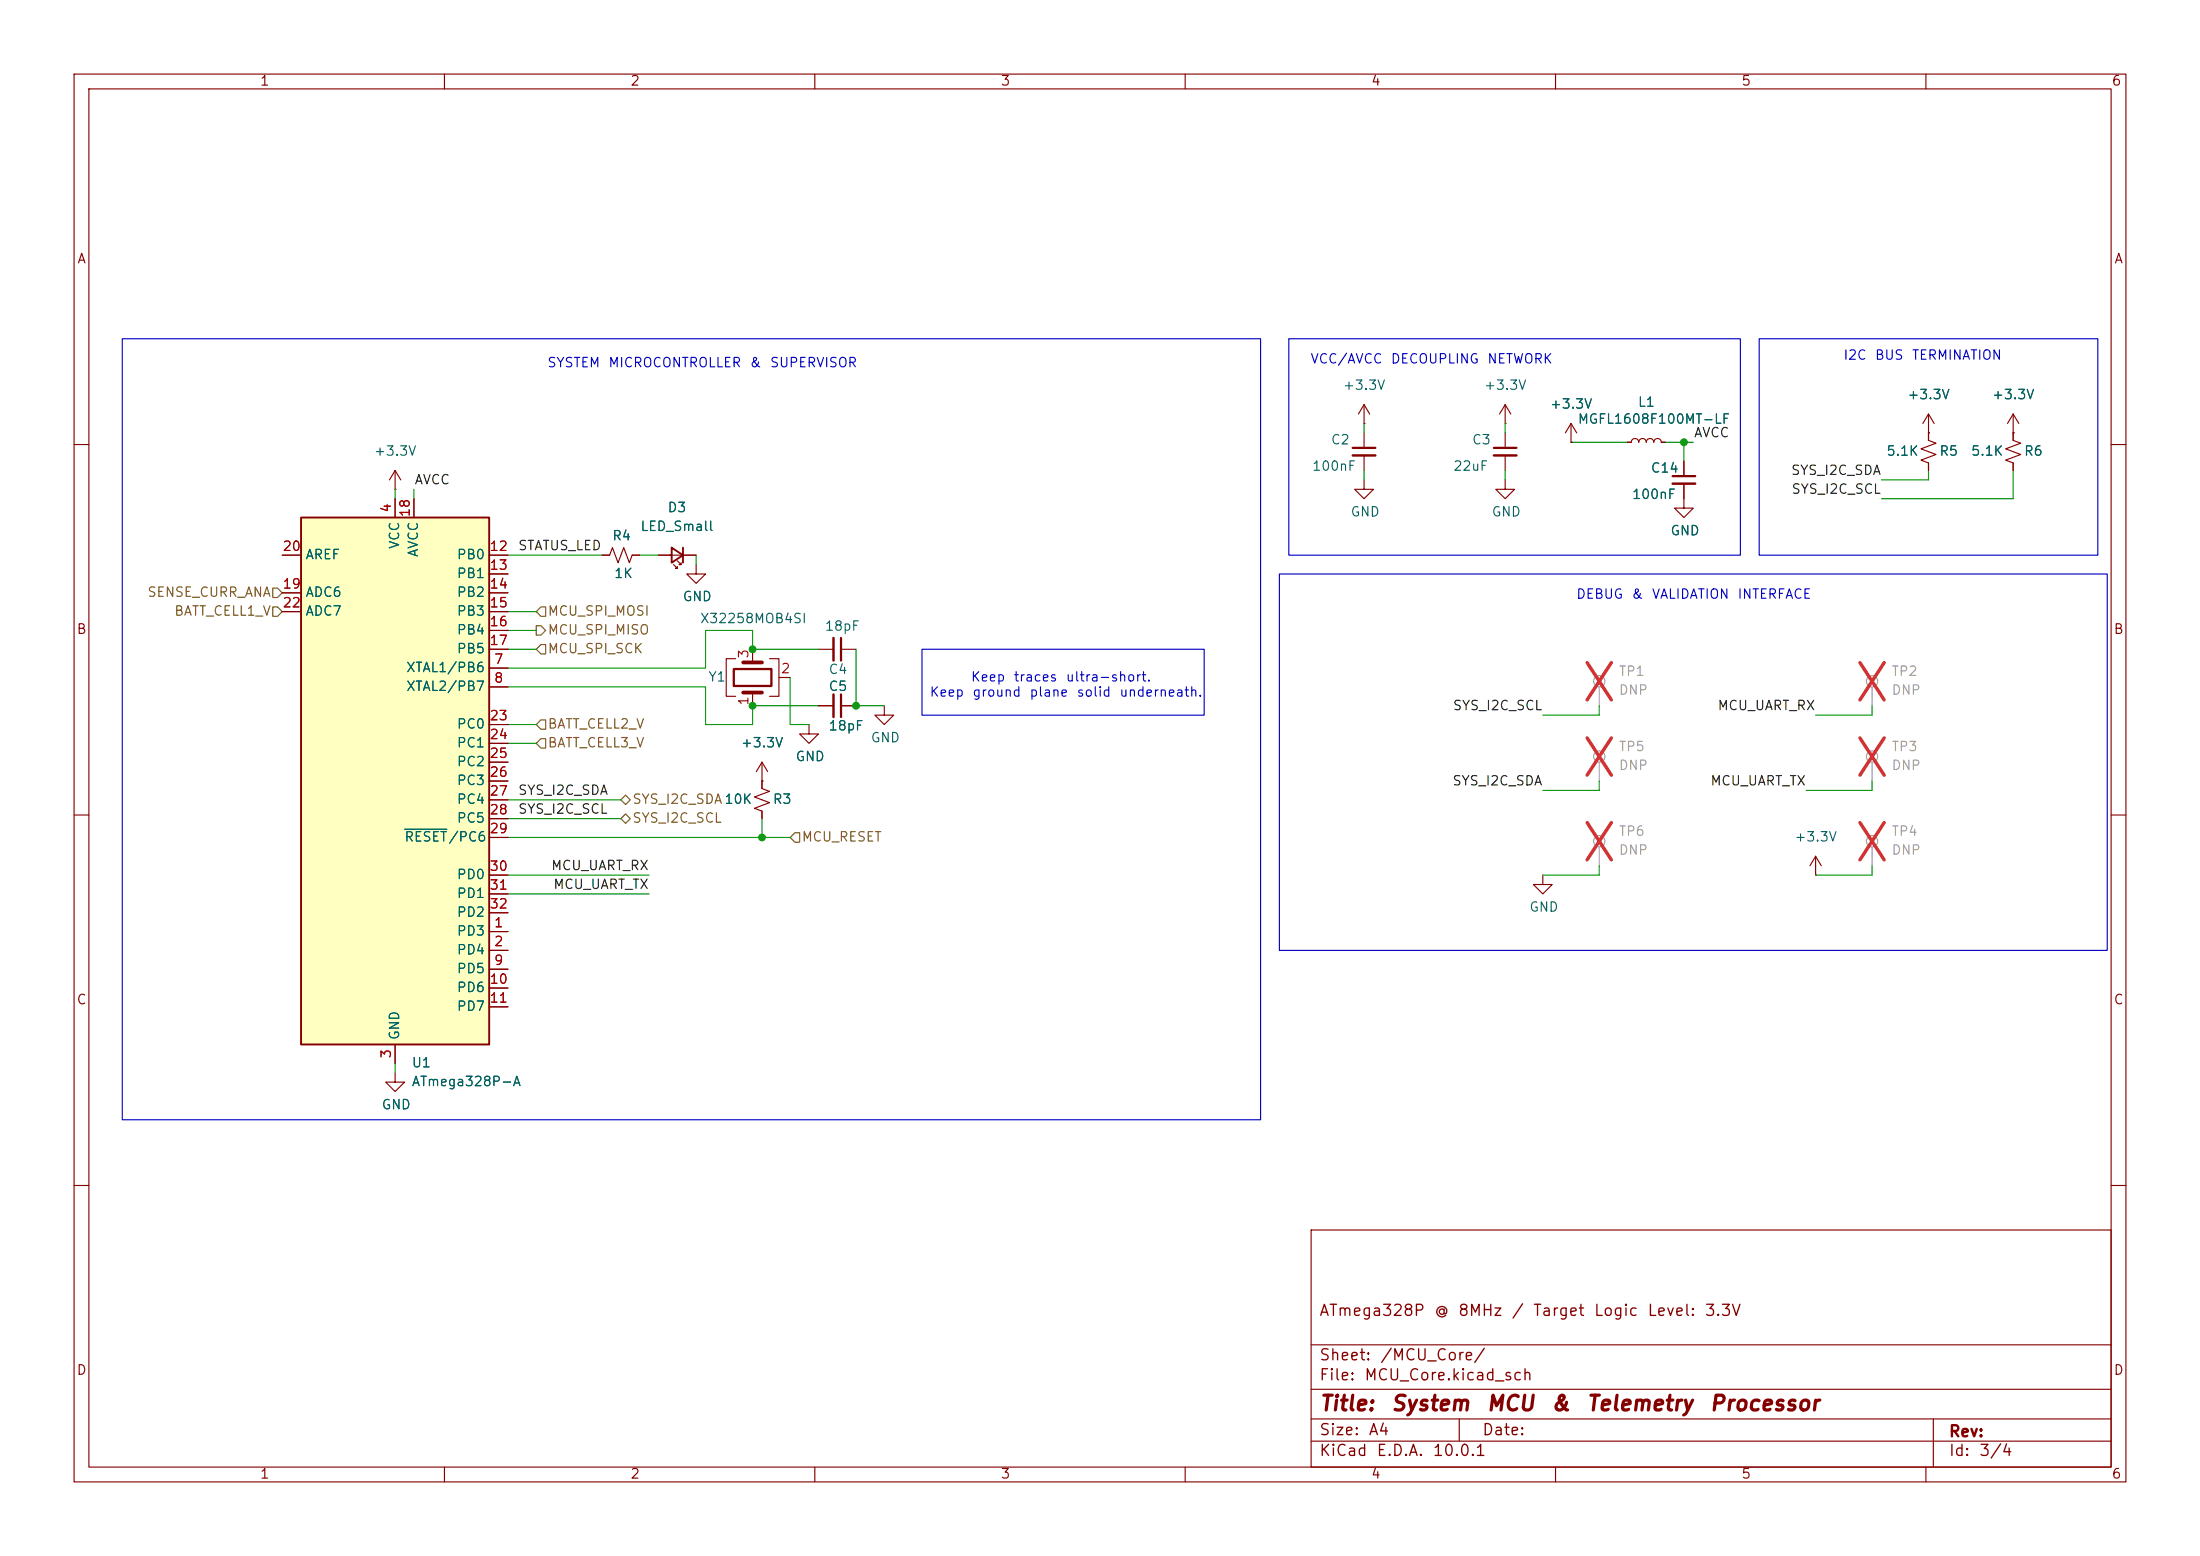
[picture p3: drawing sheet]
<svg xmlns="http://www.w3.org/2000/svg" width="297mm" height="210mm" viewBox="0 0 297 210" stroke-linecap="round" stroke-linejoin="round" font-family="sans-serif">
<g fill="none" stroke="#840000" stroke-width=".15">
<path d="M10 10h277v190h-277zM12 12h273v186h-273zM60 10v2M110 10v2M160 10v2M210 10v2M260 10v2M184.1 58.4v2.1M212.1 59.7h.1M212.1 57.2l-.8 1.2M212.1 57.2l.8 1.2M212.1 57.2v2.5"/>
<path d="M219.7 59.7h.5a.51 .51 0 0 1 .5-.5 .51 .51 0 0 1 .5 .5 .51 .51 0 0 1 .5-.5 .51 .51 0 0 1 .5 .5 .51 .51 0 0 1 .6-.5 .51 .51 0 0 1 .5 .5 .51 .51 0 0 1 .5-.5 .51 .51 0 0 1 .5 .5h.5M260.3 58.4h.1M260.3 55.9v3.5l1.1 .4-2.1 .8 2.1 .7-2.1 .8 1 .4v1M260.3 55.9l-.7 1.3M260.3 55.9l.8 1.3M271.8 58.4h.1M271.8 55.9l-.8 1.3M271.8 55.9l.7 1.3M271.8 55.9v2.5M10 60h2M81.3 74.9h1l.4-1 .7 2 .8-2 .8 2 .3-1h1.1M88.9 74.9h5.1"/>
<path d="M90.9 76.2l.5 .5h-.2h.2v-.2M91.4 75.7l.5 .5h-.2h.2v-.3M94 76.2v1.3h1.2l-1.2 1.2-1.3-1.2h1.3M184.1 64.8v1.2h1.3l-1.3 1.3-1.2-1.3h1.2M184.1 61.5v2M203.2 64.8v1.2h1.3l-1.3 1.3-1.3-1.3h1.3M227.3 65.3v3.3h1.3l-1.3 1.3-1.2-1.3h1.2M227.3 62.2v2.1M285 60h2M99.3 88.9h-1.3v5.1h1.3M101.6 87.6v1.8M101.6 93.5v1.8"/>
<path d="M103.9 88.9h1.3v5.1h-1.3M105.2 91.4h1.5M109.2 97.8v1.3h1.3l-1.3 1.2-1.3-1.2h1.3M110.5 95.3h2M110.5 87.6h2M113.5 95.3h2.1M113.5 87.6h2.1M119.4 95.3v1.2h1.2l-1.2 1.3-1.3-1.3h1.3M10 110h2M102.9 105.4h.1M102.9 102.9v3.5l1 .4-2 .8 2 .7-2 .8 1 .4v1M102.9 102.9l-.8 1.2"/>
<path d="M102.9 102.9l.7 1.2M208.3 118.1v1.3h1.2l-1.2 1.3-1.3-1.3h1.3M245.1 118.1h.1M245.1 115.6l-.8 1.2M245.1 115.6l.8 1.2M245.1 115.6v2.5M285 110h2M53.3 144.8v1.3h1.3l-1.3 1.2-1.2-1.2h1.2M10 160h2M177 166h108v32h-108zM285 160h2M60 198v2"/>
<path d="M110 198v2M160 198v2M177 194.5h108M177 191.5h108M177 187.5h108M177 181.5h108M197 191.5v3M210 198v2M260 198v2M261 191.5v6.5"/>
</g>
<path d="M182.6 60.5h3.1M225.8 64.3h3.1M99.1 90.3h5v2.3h-5zM113.5 86.1v3.1M113.5 93.7v3.1" fill="none" stroke="#840000" stroke-width=".3"/>
<path d="M182.6 61.5h3.1M225.8 65.3h3.1M112.5 86.1v3.1M112.5 93.7v3.1" fill="none" stroke="#840000" stroke-width=".33"/>
<path d="M100.3 93.5h2.6M100.3 89.4h2.6" fill="none" stroke="#840000" stroke-width=".51"/>
<path d="M90.7 73.9l1.5 1-1.5 1zM92.2 73.9v2" fill="none" stroke="#840000" stroke-width=".25"/>
<path d="M40.6 69.9h25.4v71.1h-25.4z" fill="#ffffc2"/>
<path d="M40.6 69.9h25.4v71.1h-25.4z" fill="none" stroke="#840000" stroke-width=".25"/>
<g fill="none" stroke="#840000" stroke-width=".15">
<path d="M184.1 57.2h.1M184.1 54.6l-.7 1.3M184.1 54.6l.8 1.3M184.1 54.6v2.6M203.2 57.2h.1M203.2 54.6v2.6M203.2 58.4v2.1M203.2 54.6l-.8 1.3M203.2 54.6l.8 1.3M212.1 59.7h.1M219.7 59.7h.5M224.3 59.7h.5"/>
<path d="M260.3 58.4h.1M260.3 58.4v1M271.8 58.4v1l1 .4-2 .8 2 .7-2 .8 1 .4v1M271.8 58.4h.1M38.1 74.9h2.5M53.3 66h.1M53.3 63.5v2.5M53.3 67.3v2.6M53.3 63.5l-.7 1.3M53.3 63.5l.8 1.3M55.9 67.3v2.6M66 74.9h2.6"/>
<path d="M66 77.5h2.6M81.3 74.9h1M85.3 74.9h1.1M88.9 74.9h1.8M92.2 74.9h1.8M203.2 61.5v2M227.3 62.2v2.1M227.3 65.3v2M260.3 62.5v1M38.1 80h2.5M38.1 82.6h2.5M66 90.2h2.6"/>
<path d="M66 92.7h2.6M66 80h2.6M66 82.6h2.6M66 85.1h2.6M66 87.6h2.6M66 97.8h2.6M110.5 95.3h2M113.5 95.3h2.1M66 100.3h2.6M66 102.9h2.6M66 105.4h2.6M66 108h2.6"/>
<path d="M66 110.5h2.6M66 113h2.6M66 118.1h2.6M102.9 105.4h.1M102.9 105.4v1M102.9 109.5v1M66 125.7h2.6M66 128.3h2.6M66 130.8h2.6M66 133.4h2.6M66 135.9h2.6M66 120.7h2.6"/>
<path d="M66 123.2h2.6M53.3 141v2.5"/>
</g>
<path d="M54.6 111.9h5.7" fill="none" stroke="#006464" stroke-width=".15"/>
<g fill="none" stroke="#a1a1a1" stroke-width=".15">
<path d="M215.9 92.7v2.6M252.7 92.7v2.6M215.9 102.9v2.5M215.9 114.3v2.5M252.7 102.9v2.5M252.7 114.3v2.5"/>
<circle cx="215.9" cy="91.9" r=".76"/>
<circle cx="252.7" cy="91.9" r=".76"/>
<circle cx="215.9" cy="102.1" r=".76"/>
<circle cx="215.9" cy="113.5" r=".76"/>
<circle cx="252.7" cy="113.5" r=".76"/>
<circle cx="252.7" cy="102.1" r=".76"/>
</g>
<path d="M214.3 99.6l3.2 5M214.3 89.4l3.2 5.1M217.5 99.6l-3.2 5M217.5 89.4l-3.2 5.1M251.1 99.6l3.3 5M251.1 89.4l3.3 5.1M254.4 99.6l-3.3 5M254.4 89.4l-3.3 5.1M214.3 111l3.2 5.1M217.5 111l-3.2 5.1M251.1 111l3.3 5.1M254.4 111l-3.3 5.1" fill="none" stroke="#e12e31" stroke-width=".46"/>
<path d="M201.7 60.5h3" fill="none" stroke="#840000" stroke-width=".3"/>
<path d="M201.7 61.5h3" fill="none" stroke="#840000" stroke-width=".33"/>
<path d="M36.8 79.4h.7l.6 .6-.6 .6h-.7zM36.8 81.9h.7l.6 .7-.6 .6h-.7zM72.4 84.5h.6l.7 .6-.7 .6h-.6zM73 97.2h.7v1.2h-.7l-.6-.6zM73 87h.7v1.3h-.7l-.6-.7zM73 81.9h.7v1.3h-.7l-.6-.6zM73 99.7h.7v1.3h-.7l-.6-.7zM83.8 108l.7-.7 .6 .7-.6 .6zM84.5 109.9l.6 .6-.6 .6-.7-.6zM107.3 112.4h.6v1.3h-.6l-.6-.7z" fill="none" stroke="#725600" stroke-width=".15"/>
<g fill="none" stroke="#009600" stroke-width=".15">
<path d="M184.1 57.2v1.2M203.2 57.2v1.2M212.1 59.7h7.6M224.8 59.7h3.8M227.3 59.7v2.5M53.3 66v1.3M55.9 66v1.3M68.6 74.9h12.7M86.4 74.9h2.5M94 74.9v1.3M184.1 63.5v1.3M203.2 63.5v1.3"/>
<path d="M260.3 63.5v1.3h-6.3M271.8 63.5v3.8h-17.8M68.6 92.7h26.6v5.1h6.4v-2.5h8.9M68.6 85.1h3.8M68.6 87.6h3.8M68.6 97.8h3.8M68.6 82.6h3.8M106.7 91.4v6.4h2.5M110.5 87.6h-8.9v-2.5h-6.4v5.1h-26.6M115.6 87.6v7.7h3.8M215.9 95.3v1.2h-7.6M252.7 95.3v1.2h-7.6"/>
<path d="M68.6 113h38.1M68.6 118.1h19M68.6 110.5h15.2M68.6 100.3h3.8M68.6 108h15.2M102.9 110.5v2.5M215.9 105.4v1.3h-7.6M215.9 116.8v1.3h-7.6M252.7 105.4v1.3h-8.9M252.7 116.8v1.3h-7.6M68.6 120.7h19M53.3 143.5v1.3"/>
</g>
<path d="M16.5 45.7h153.7v105.4h-153.7zM174 45.7h60.9v29.2h-60.9zM237.5 45.7h45.7v29.2h-45.7zM172.7 77.5h111.8v50.8h-111.8zM124.5 87.6h38.1v8.9h-38.1z" fill="none" stroke="#0000c2" stroke-width=".15"/>
<g fill="#009600" stroke="#009600" stroke-width=".14">
<circle cx="115.6" cy="95.3" r=".46"/>
<circle cx="102.9" cy="113" r=".46"/>
<circle cx="101.6" cy="87.6" r=".46"/>
<circle cx="101.6" cy="95.3" r=".46"/>
<circle cx="227.3" cy="59.7" r=".46"/>
</g>
<g font-size="2" fill="#840000">
<text x="178" y="190.9">Title:</text>
<text x="187.7" y="190.9">System</text>
<text x="200.6" y="190.9">MCU</text>
<text x="209.3" y="190.9">&amp;</text>
<text x="214.1" y="190.9">Telemetry</text>
<text x="230.7" y="190.9">Processor</text>
</g>
<g font-size="1.5" fill="#840000">
<text x="178" y="178">ATmega328P</text>
<text x="193.5" y="178">@</text>
<text x="196.7" y="178">8MHz</text>
<text x="204" y="178">/</text>
<text x="206.8" y="178">Target</text>
<text x="215.1" y="178">Logic</text>
<text x="222.3" y="178">Level:</text>
<text x="230" y="178">3.3V</text>
<text x="178" y="184">Sheet:</text>
<text x="186.2" y="184">/MCU_Core/</text>
<text x="178" y="186.7">File:</text>
<text x="184.1" y="186.7">MCU_Core.kicad_sch</text>
<text x="178" y="196.9">KiCad</text>
<text x="178" y="194.1">Size:</text>
<text x="184.7" y="194.1">A4</text>
<text x="185.7" y="196.9">E.D.A.</text>
<text x="193.3" y="196.9">10.0.1</text>
<text x="200" y="194.1">Date:</text>
<text x="263" y="194.3">Rev:</text>
<text x="263" y="196.9">Id:</text>
<text x="267.1" y="196.9">3/4</text>
</g>
<g font-size="1.3" fill="#840000">
<text x="35" y="11.9">1</text>
<text x="85" y="11.9">2</text>
<text x="135" y="11.9">3</text>
<text x="185" y="11.9">4</text>
<text x="235" y="11.9">5</text>
<text x="285" y="11.9">6</text>
<text x="10.3" y="35.9">A</text>
<text x="285.3" y="35.9">A</text>
<text x="10.3" y="85.9">B</text>
<text x="285.3" y="85.9">B</text>
<text x="10.3" y="135.9">C</text>
<text x="285.3" y="135.9">C</text>
<text x="10.3" y="185.9">D</text>
<text x="285.3" y="185.9">D</text>
<text x="35" y="199.9">1</text>
<text x="85" y="199.9">2</text>
<text x="135" y="199.9">3</text>
<text x="185" y="199.9">4</text>
<text x="235" y="199.9">5</text>
<text x="285" y="199.9">6</text>
</g>
<g font-size="1.3" fill="#0000c2">
<text x="73.8" y="49.9">SYSTEM</text>
<text x="82" y="49.9">MICROCONTROLLER</text>
<text x="101.1" y="49.9">&amp;</text>
<text x="103.9" y="49.9">SUPERVISOR</text>
<text x="176.8" y="49.4">VCC/AVCC</text>
<text x="187.7" y="49.4">DECOUPLING</text>
<text x="200.7" y="49.4">NETWORK</text>
<text x="248.8" y="48.9">I2C</text>
<text x="253" y="48.9">BUS</text>
<text x="258" y="48.9">TERMINATION</text>
<text x="212.7" y="81.1">DEBUG</text>
<text x="220.2" y="81.1">&amp;</text>
<text x="222.9" y="81.1">VALIDATION</text>
<text x="234.5" y="81.1">INTERFACE</text>
<text x="125.4" y="94.3">Keep</text>
<text x="131" y="92.3">Keep</text>
<text x="131.2" y="94.3">ground</text>
<text x="136.7" y="92.3">traces</text>
<text x="138.9" y="94.3">plane</text>
<text x="143.8" y="92.3">ultra-short.</text>
<text x="145.3" y="94.3">solid</text>
<text x="151" y="94.3">underneath.</text>
</g>
<g font-size="1.3" fill="#006464">
<text x="181.2" y="52.9">+3.3V</text>
<text x="200.3" y="52.9">+3.3V</text>
<text x="209.1" y="55.5">+3.3V</text>
<text x="212.9" y="57.5">MGFL1608F100MT-LF</text>
<text x="221" y="55.2">L1</text>
<text x="257.4" y="54.2">+3.3V</text>
<text x="268.8" y="54.2">+3.3V</text>
<text x="50.4" y="61.8">+3.3V</text>
<text x="177" y="63.9">100nF</text>
<text x="179.6" y="60.3">C2</text>
<text x="196.1" y="63.9">22uF</text>
<text x="198.6" y="60.3">C3</text>
<text x="222.8" y="64.1">C14</text>
<text x="254.6" y="61.8">5.1K</text>
<text x="261.7" y="61.8">R5</text>
<text x="266" y="61.8">5.1K</text>
<text x="273.2" y="61.8">R6</text>
<text x="86.4" y="72">LED_Small</text>
<text x="90" y="69.4">D3</text>
<text x="182.2" y="70">GND</text>
<text x="201.3" y="70">GND</text>
<text x="220.2" y="67.7">100nF</text>
<text x="41.1" y="75.8">AREF</text>
<text x="54.2" y="74.2" transform="rotate(-90 54.2 74.2)">VCC</text>
<text x="56.7" y="75.3" transform="rotate(-90 56.7 75.3)">AVCC</text>
<text x="61.6" y="75.8">PB0</text>
<text x="82.6" y="73.3">R4</text>
<text x="225.4" y="72.6">GND</text>
<text x="41.1" y="80.9">ADC6</text>
<text x="41.1" y="83.4">ADC7</text>
<text x="61.6" y="78.3">PB1</text>
<text x="61.6" y="80.9">PB2</text>
<text x="61.6" y="83.4">PB3</text>
<text x="82.8" y="78.3">1K</text>
<text x="92.1" y="81.5">GND</text>
<text x="61.6" y="86">PB4</text>
<text x="61.6" y="88.5">PB5</text>
<text x="94.4" y="84.4">X32258MOB4SI</text>
<text x="111.3" y="85.4">18pF</text>
<text x="54.7" y="91">XTAL1/PB6</text>
<text x="54.7" y="93.6">XTAL2/PB7</text>
<text x="95.5" y="92.3">Y1</text>
<text x="111.8" y="93.6">C5</text>
<text x="111.8" y="91.3">C4</text>
<text x="61.6" y="98.7">PC0</text>
<text x="61.6" y="101.2">PC1</text>
<text x="99.9" y="101.2">+3.3V</text>
<text x="111.8" y="98.9">18pF</text>
<text x="117.5" y="100.5">GND</text>
<text x="61.6" y="103.7">PC2</text>
<text x="61.6" y="106.3">PC3</text>
<text x="107.3" y="103">GND</text>
<text x="54.5" y="113.9">RESET/PC6</text>
<text x="61.6" y="108.8">PC4</text>
<text x="61.6" y="111.4">PC5</text>
<text x="97.7" y="108.8">10K</text>
<text x="104.2" y="108.8">R3</text>
<text x="242.2" y="113.9">+3.3V</text>
<text x="61.6" y="119">PD0</text>
<text x="61.6" y="121.5">PD1</text>
<text x="61.6" y="124.1">PD2</text>
<text x="206.4" y="123.4">GND</text>
<text x="61.6" y="126.6">PD3</text>
<text x="61.6" y="129.1">PD4</text>
<text x="61.6" y="131.7">PD5</text>
<text x="61.6" y="134.2">PD6</text>
<text x="61.6" y="136.8">PD7</text>
<text x="54.2" y="140.5" transform="rotate(-90 54.2 140.5)">GND</text>
<text x="55.5" y="144.4">U1</text>
<text x="55.5" y="146.9">ATmega328P-A</text>
<text x="51.4" y="150">GND</text>
</g>
<g font-size="1.3" fill="#0f0f0f">
<text x="228.6" y="59.3">AVCC</text>
<text x="55.9" y="65.7">AVCC</text>
<text x="241.7" y="64.4">SYS_I2C_SDA</text>
<text x="241.8" y="67">SYS_I2C_SCL</text>
<text x="69.8" y="74.6">STATUS_LED</text>
<text x="196" y="96.2">SYS_I2C_SCL</text>
<text x="231.8" y="96.2">MCU_UART_RX</text>
<text x="69.8" y="107.6">SYS_I2C_SDA</text>
<text x="196" y="106.3">SYS_I2C_SDA</text>
<text x="230.8" y="106.3">MCU_UART_TX</text>
<text x="69.8" y="110.1">SYS_I2C_SCL</text>
<text x="74.3" y="117.8">MCU_UART_RX</text>
<text x="74.6" y="120.3">MCU_UART_TX</text>
</g>
<g font-size="1.3" fill="#a90000">
<text x="53.1" y="69.3" transform="rotate(-90 53.1 69.3)">4</text>
<text x="55.6" y="69.9" transform="rotate(-90 55.6 69.9)">18</text>
<text x="38.1" y="74.7">20</text>
<text x="66" y="74.7">12</text>
<text x="66" y="77.2">13</text>
<text x="38.1" y="79.8">19</text>
<text x="38.1" y="82.3">22</text>
<text x="66" y="79.8">14</text>
<text x="66" y="82.3">15</text>
<text x="66" y="84.8">16</text>
<text x="66" y="87.4">17</text>
<text x="66.6" y="89.9">7</text>
<text x="101.3" y="89" transform="rotate(-90 101.3 89)">3</text>
<text x="66.6" y="92.5">8</text>
<text x="101.3" y="95.3" transform="rotate(-90 101.3 95.3)">1</text>
<text x="105.3" y="91.2">2</text>
<text x="66" y="97.5">23</text>
<text x="66" y="100.1">24</text>
<text x="66" y="102.6">25</text>
<text x="66" y="105.2">26</text>
<text x="66" y="107.7">27</text>
<text x="66" y="110.2">28</text>
<text x="66" y="112.8">29</text>
<text x="66" y="117.9">30</text>
<text x="66" y="120.4">31</text>
<text x="66" y="122.9">32</text>
<text x="66.6" y="125.5">1</text>
<text x="66.6" y="128">2</text>
<text x="66.6" y="130.6">9</text>
<text x="66" y="133.1">10</text>
<text x="66" y="135.6">11</text>
<text x="53.1" y="142.9" transform="rotate(-90 53.1 142.9)">3</text>
</g>
<g font-size="1.3" fill="#725600">
<text x="19.8" y="80.9">SENSE_CURR_ANA</text>
<text x="23.4" y="83.4">BATT_CELL1_V</text>
<text x="73.9" y="83.4">MCU_SPI_MOSI</text>
<text x="73.9" y="88.5">MCU_SPI_SCK</text>
<text x="73.9" y="86">MCU_SPI_MISO</text>
<text x="73.9" y="98.7">BATT_CELL2_V</text>
<text x="73.9" y="101.2">BATT_CELL3_V</text>
<text x="85.3" y="108.8">SYS_I2C_SDA10K</text>
<text x="85.3" y="111.4">SYS_I2C_SCL</text>
<text x="108.1" y="113.9">MCU_RESET</text>
</g>
<g font-size="1.3" fill="#989898">
<text x="218.4" y="91.5">TP1</text>
<text x="218.4" y="94.1">DNP</text>
<text x="255.3" y="91.5">TP2</text>
<text x="255.3" y="94.1">DNP</text>
<text x="218.4" y="101.7">TP5</text>
<text x="255.3" y="101.7">TP3</text>
<text x="218.4" y="104.2">DNP</text>
<text x="255.3" y="104.2">DNP</text>
<text x="218.4" y="113.1">TP6</text>
<text x="255.3" y="113.1">TP4</text>
<text x="218.4" y="115.7">DNP</text>
<text x="255.3" y="115.7">DNP</text>
</g>
</svg>
